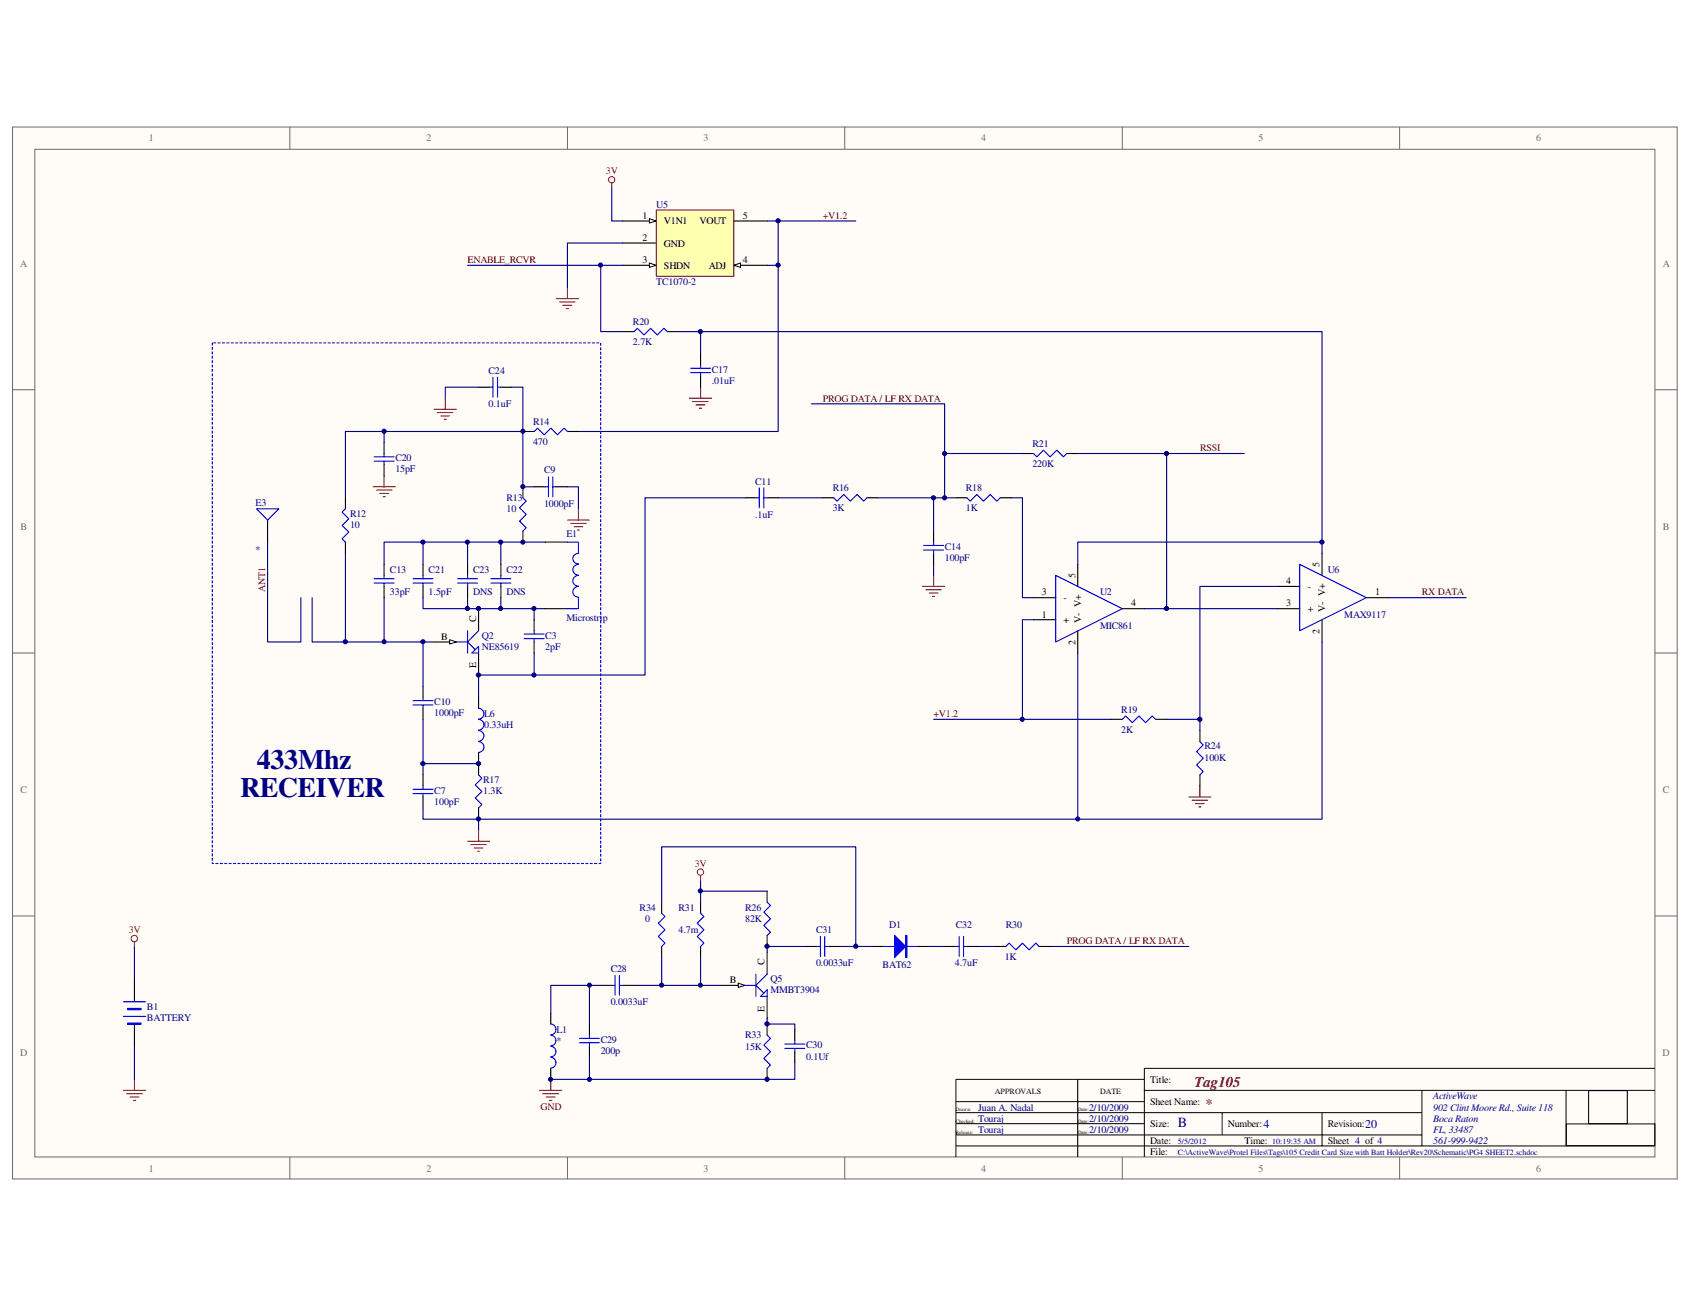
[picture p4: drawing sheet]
<svg xmlns="http://www.w3.org/2000/svg" width="279mm" height="216mm" viewBox="0 0 279 216" stroke-linecap="round" stroke-linejoin="round" font-family="sans-serif">
<path d="M2.1 21h275.2v173.9h-275.2z" fill="#fffcf8"/>
<path d="M2.1 21h275.2v173.9h-275.2z" fill="none" stroke="#696969" stroke-width=".17"/>
<path d="M5.8 24.7h267.8v166.6h-267.8z" fill="#fffcf8"/>
<g fill="none" stroke="#696969" stroke-width=".17">
<path d="M5.8 24.7h267.8v166.6h-267.8zM47.9 21v3.6M93.8 21v3.6M139.7 21v3.6M185.5 21v3.6M231.4 21v3.6M2.1 64.4h3.6M273.6 64.4h3.7M2.1 107.9h3.6M273.6 107.9h3.7M2.1 151.4h3.6M273.6 151.4h3.7"/>
<path d="M47.9 191.3v3.6M93.8 191.3v3.6M139.7 191.3v3.6M185.5 191.3v3.6M231.4 191.3v3.6"/>
</g>
<g fill="none" stroke="#000" stroke-width=".17">
<path d="M178.2 178.4v12.9M189.2 178.4h-31.2v12.9M273.6 176.6h-84.4v3.7M158 183.9h77.1M158 189.4h115.6M158 187.6h77.1M158 182.1h31.2M158 185.8h31.2M202.1 183.9v3.7M218.6 183.9v5.5M235.1 180.3v9.1M258.9 180.3h-69.7v11"/>
<path d="M259 185.8h14.6v3.6h-14.6zM262.6 180.3h6.4v5.5h-6.4zM273.6 180.3h-14.7v9.1"/>
</g>
<path d="M63.5 71.3v1.9M57.1 91.5v14.6M63.5 98.8v7.3M69.9 106.1v7.4M88.3 100.6v1.8M88.3 107.9v3.7M69.9 126.2h9.2M79.1 135.4v1.8" fill="none" stroke="#000080" stroke-width=".18"/>
<path d="M108.5 34.8h12.8v10.9h-12.8z" fill="#ffffb0"/>
<path d="M108.5 34.7h12.8v11h-12.8z" fill="none" stroke="#800000" stroke-width=".17"/>
<path d="M103 43.9h5.5" fill="none" stroke="#000" stroke-width=".18"/>
<path d="M107.4 43.5l1.1 .4-1.1 .3z" fill="#fffcf8"/>
<path d="M107.4 43.5l1.1 .4-1.1 .3z" fill="none" stroke="#000" stroke-width=".17"/>
<path d="M103 36.5h5.5" fill="none" stroke="#000" stroke-width=".18"/>
<path d="M107.4 36.2l1.1 .3-1.1 .4z" fill="#fffcf8"/>
<path d="M107.4 36.2l1.1 .3-1.1 .4z" fill="none" stroke="#000" stroke-width=".17"/>
<path d="M103 40.2h5.5M121.3 43.9h5.5" fill="none" stroke="#000" stroke-width=".18"/>
<path d="M121.3 43.9l1.1-.4v.7z" fill="#fffcf8"/>
<path d="M121.3 43.9l1.1-.4v.7z" fill="none" stroke="#000" stroke-width=".17"/>
<g fill="none" stroke="#000" stroke-width=".18">
<path d="M121.3 36.5h5.5M90.1 89.6h3.7M170.9 98.8h3.6M178.2 93.3v3.6M211.2 96.9h3.7M218.6 91.5v3.6M225.9 98.8h3.7M71.8 106.1h3.6M90.1 100.6h3.7M170.9 102.4h3.6M178.2 104.3v3.6M185.5 100.6h3.7"/>
<path d="M211.2 100.6h3.7M218.6 102.4v3.7"/>
</g>
<g fill="none" stroke="#bf0000" stroke-width=".18">
<path d="M101.1 30.3v.7M91.9 49.4h3.7M92.5 49.9h2.6M93 50.5h1.5M93.6 51h.4M93.8 47.5v1.9M63.5 78.7v1.8M71.8 67.6h3.6M72.3 68.2h2.6M72.9 68.7h1.4M73.4 69.3h.4M73.6 65.8v1.8"/>
<path d="M61.7 80.5h3.7M62.2 81h2.6M62.8 81.6h1.5M63.3 82.1h.4M93.8 86h3.7M94.4 86.5h2.5M94.9 87.1h1.5M95.5 87.6h.3M95.6 84.1v1.9M77.3 139.1h3.6M77.9 139.6h2.5M79.1 137.2v1.9"/>
<path d="M22.2 155.7v.8M78.4 140.2h1.4M79 140.7h.3M22.2 178.4v1.9M20.4 180.3h3.7M21 180.8h2.5M21.5 181.4h1.5M22.1 181.9h.3"/>
</g>
<g fill="none" stroke="#bf0000" stroke-width=".17">
<circle cx="101.1" cy="29.7" r=".52"/>
<circle cx="22.2" cy="155.2" r=".53"/>
</g>
<g fill="none" stroke="#000080" stroke-width=".18">
<path d="M101.1 31v5.5h1.9M126.8 36.5h14.7M128.7 36.5v34.8h-33.1M77.3 43.9h22M103 40.2h-9.2v7.3M103 43.9h-3.7v10.9h3.7M112.1 54.8h106.5v36.7M115.8 54.8v3.7M79.1 64h-5.5v1.8M84.6 64h1.8v16.5h1.9M86.4 71.3h-29.3v11M178.2 75h14.7v25.6"/>
<path d="M44.2 89.6v16.5h5.5v-7.3M51.6 98.8v7.3h20.2M69.9 98.8v1.8h20.2M69.9 89.6v3.7M77.3 89.6v3.7M77.3 98.8v1.8M82.8 89.6v3.7M82.8 98.8v1.8M90.1 89.6h-26.6v3.7M93.8 80.5h1.8v3.6M123.1 82.3h-16.5v29.3h-27.5v3.7M128.7 82.3h7.3"/>
<path d="M145.2 82.3h12.8M154.3 93.3v1.8M167.2 82.3h1.8v16.5h1.9M211.2 96.9h-12.8v23.9M218.6 89.6h-40.4v3.7M229.6 98.8h12.8M69.9 118.9v9.2M154.3 118.9h29.4M170.9 102.4h-1.9v16.5M178.2 107.9v27.5M189.2 100.6h22M192.9 118.9h5.5"/>
<path d="M218.6 106.1v29.3h-148.7v-1.8M22.2 156.5v5.5M22.2 172.9v5.5"/>
</g>
<g fill="none" stroke="#800000" stroke-width=".18">
<path d="M114 65.8h3.6M114.5 66.4h2.6M115.1 66.9h1.4M115.6 67.5h.4M115.8 64v1.8M152.5 96.9h3.7M153.1 97.5h2.5M153.6 98h1.5M154.2 98.6h.3M154.3 95.1v1.8M196.6 131.7h3.6M197.1 132.3h2.5"/>
<path d="M197.7 132.8h1.4M198.2 133.4h.3M198.4 129.9v1.8"/>
</g>
<path d="M93.8 89.6h1.8v1.9a.87 .87 0 0 0-.9 .9 .87 .87 0 0 0 .9 .8M95.6 96.9a.89 .89 0 0 0-.9 .9 .89 .89 0 0 0 .9 .9M95.6 95.1a.89 .89 0 0 0-.9 .9 .89 .89 0 0 0 .9 .9M95.6 93.3a.89 .89 0 0 0-.9 .9 .89 .89 0 0 0 .9 .9M95.6 98.8v1.8h-1.8M174.5 95.1l11 5.5-11 5.5zM214.9 93.3l11 5.5-11 5.5z" fill="none" stroke="#00f" stroke-width=".18"/>
<path d="M35.1 56.7h64.2v86h-64.2z" fill="none" stroke="#00f" stroke-width=".18" stroke-dasharray=".4 .4"/>
<path d="M74.3 105.7l1.1 .4-1.1 .4z" fill="#fffcf8"/>
<path d="M74.3 105.7l1.1 .4-1.1 .4z" fill="none" stroke="#000" stroke-width=".17"/>
<g fill="none" stroke="#000" stroke-width=".18">
<path d="M103 54.8h1.8M110.3 54.8h1.8M115.8 58.5v1.8M63.5 73.2v1.8M63.5 76.8v1.9M79.1 64h1.8M82.8 64h1.8M86.4 71.3h1.9M93.8 71.3h1.8M115.8 62.1v1.9M169 75h1.9M176.4 75h1.8"/>
<path d="M44.2 86v3.6M57.1 82.3v1.8M57.1 89.6v1.9M63.5 93.3v1.8M63.5 96.9v1.9M69.9 93.3v1.8M69.9 96.9v1.9M77.3 93.3v1.8M77.3 96.9v1.9M82.8 93.3v1.8M82.8 96.9v1.9M86.4 80.5v1.8"/>
<path d="M86.4 87.8v1.8M88.3 80.5h1.8M91.9 80.5h1.9M123.1 82.3h1.9M126.8 82.3h1.9M136 82.3h1.8M143.3 82.3h1.9M154.3 87.8v1.8M154.3 91.5v1.8M158 82.3h1.9M165.4 82.3h1.8M69.9 113.5v1.8"/>
<path d="M69.9 117.1v1.8M79.1 100.6v3.7M79.1 107.9v3.7M79.1 115.3v1.8M88.3 102.4v1.9M88.3 106.1v1.8M183.7 118.9h1.8M191.1 118.9h1.8M69.9 128.1v1.8M69.9 131.7v1.9M79.1 124.4v3.7M79.1 133.6v1.8"/>
<path d="M198.4 120.8v1.8M198.4 128.1v1.8M109.4 149.1v1.9M109.4 156.5v1.8M115.8 149.1v1.9M115.8 156.5v1.8M126.8 147.3v1.8M126.8 154.6v1.9M133.2 156.5h1.9M136.9 156.5h1.8M22.2 162v3.6M22.2 169.3v3.6"/>
<path d="M91.1 167.5v1.8M91.1 176.6v1.8M97.5 169.3v1.8M97.5 172.9v1.9M99.3 162.9h1.8M103 162.9h1.8M119.5 162.9h3.6M126.8 169.3v1.8M126.8 176.6v1.8M131.4 170.2v1.8M131.4 173.9v1.8"/>
</g>
<g fill="none" stroke="#00f" stroke-width=".18">
<path d="M104.8 54.8l.6-.5 1.1 1.1 1.1-1.1 1.1 1.1 1.1-1.1 .5 .5M61.8 76.2h3.4M61.8 75.5h3.4M63.5 75v.5M63.5 76.2v.6M80.9 64h.6M81.5 62.4v3.3M82.3 64h.5M82.3 62.4v3.3M88.3 71.3l.6-.5 1.1 1.1 1.1-1.1 1.1 1.1 1.1-1.1 .5 .5M90.7 78.8v3.3M91.4 78.8v3.3"/>
<path d="M114.2 61.6h3.3M114.2 60.9h3.3M115.8 60.3v.6M115.8 61.6v.5M170.9 75l.5 .5 1.1-1.1 1.1 1.1 1.1-1.1 1.1 1.1 .6-.5M42.4 84.1h3.7l-1.9 1.9zM57.1 84.1l-.5 .6 1.1 1.1-1.1 1.1 1.1 1.1-1.1 1.1 .5 .5M61.8 96.4h3.4M61.8 95.7h3.4M63.5 95.1v.6M63.5 96.4v.5M68.3 96.4h3.3"/>
<path d="M68.3 95.7h3.3M69.9 95.1v.6M69.9 96.4v.5M75.6 96.4h3.4M75.6 95.7h3.4M77.3 95.1v.6M77.3 96.4v.5M81.2 96.4h3.3M81.2 95.7h3.3M82.8 95.1v.6M82.8 96.4v.5M86.4 82.3l.6 .5-1.1 1.1 1.1 1.1-1.1 1.1 1.1 1.1-.6 .6"/>
<path d="M90.1 80.5h.6M91.4 80.5h.5M125 82.3h.5M125.5 80.6v3.3M126.3 82.3h.5M126.3 80.6v3.3M137.8 82.3l.6 .5 1.1-1.1 1.1 1.1 1.1-1.1 1.1 1.1 .5-.5M152.7 90.2h3.3M152.7 90.9h3.3M154.3 89.6v.6M154.3 90.9v.6M159.9 82.3l.5 .5 1.1-1.1 1.1 1.1 1.1-1.1 1.1 1.1 .6-.5"/>
<path d="M68.3 116.5h3.3M68.3 115.8h3.3M69.9 115.3v.5M69.9 116.5v.6M75.4 106.1h1.9M77.3 106.1l1.3 1.3M77.3 104.3v3.6M78 107.9l1.1-1.1v1.1zM79.1 117.1a.89 .89 0 0 1 .9 .9 .89 .89 0 0 1-.9 .9M79.1 118.9a.89 .89 0 0 1 .9 .9 .89 .89 0 0 1-.9 .9M79.1 104.3l-1.8 1.8M86.7 105.6h3.3"/>
<path d="M86.7 104.8h3.3M88.3 104.3v.5M88.3 105.6v.5M185.5 118.9l.6-.5 1.1 1.1 1.1-1.1 1.1 1.1 1.1-1.1 .6 .5M68.3 131.2h3.3M68.3 130.5h3.3M69.9 129.9v.6M69.9 131.2v.5M79.1 120.8a.89 .89 0 0 1 .9 .9 .89 .89 0 0 1-.9 .9M79.1 122.6a.89 .89 0 0 1 .9 .9 .89 .89 0 0 1-.9 .9M79.1 128.1l.6 .6-1.1 1.1 1.1 1.1-1.1 1 1.1 1.1-.6 .6M198.4 122.6l.5 .5-1.1 1.1 1.1 1.1-1.1 1.1 1.1 1.2-.5 .5"/>
<path d="M109.4 151l.5 .5-1.1 1.1 1.1 1.1-1.1 1.1 1.1 1.1-.5 .6M115.8 151l.6 .5-1.1 1.1 1.1 1.1-1.1 1.1 1.1 1.1-.6 .6M126.8 149.1l.6 .6-1.1 1.1 1.1 1.1-1.1 1.1 1.1 1.1-.6 .5M135.1 156.5h.5M135.6 154.8v3.3M136.4 156.5h.5M136.4 154.8v3.3M20.4 168h3.7M20.4 165.6h3.7M21.1 166.7h2.2v.2h-2.2zM21.1 169.1h2.2v.2h-2.2zM91.1 169.3a.89 .89 0 0 1 .8 .9 .89 .89 0 0 1-.8 .9"/>
<path d="M91.1 171.1a.89 .89 0 0 1 .8 .9 .89 .89 0 0 1-.8 .9M91.1 173a.87 .87 0 0 1 .8 .8 .87 .87 0 0 1-.8 .9M91.1 174.8a.89 .89 0 0 1 .8 .9 .89 .89 0 0 1-.8 .9M95.8 171.7h3.3M95.8 172.4h3.3M97.5 171.1v.6M97.5 172.4v.5M101.1 162.9h.6M101.7 161.2v3.3M102.4 162.9h.6M102.4 161.2v3.3M126.8 171.1l.6 .6-1.1 1.1 1.1 1.1-1.1 1.1 1.1 1.1-.6 .5"/>
<path d="M129.8 172.6h3.3M129.8 173.3h3.3M131.4 172v.6M131.4 173.3v.6"/>
</g>
<g fill="none" stroke="#000080" stroke-width=".18">
<path d="M126.8 43.9h1.9M134.2 66.8h22v8.2M169 75h-12.8v7.3M154.3 82.3v5.5M109.4 149.1v-9.1h32.1v16.5M109.4 158.3v4.6M115.8 145.5v1.8h11M115.8 147.3v1.8M115.8 158.3v4.6M133.2 156.5h-6.4v.9M138.7 156.5h5.5M173.6 156.5h23"/>
<path d="M91.1 167.5v-4.6h6.4v6.4M97.5 174.8v3.6M97.5 162.9h1.8M104.8 162.9h14.7M126.8 168.4v.9h4.6v.9M131.4 175.7v2.7h-40.3"/>
</g>
<path d="M21.1 166.8h2.2" fill="none" stroke="#00f" stroke-width=".21"/>
<path d="M21.1 169.2h2.2" fill="none" stroke="#00f" stroke-width=".17"/>
<path d="M91.1 178.4v1.9M89.2 180.3h3.7M89.7 180.8h2.6M90.3 181.4h1.5M90.8 181.9h.4" fill="none" stroke="#800000" stroke-width=".18"/>
<circle cx="115.8" cy="144.2" r=".53" fill="none" stroke="#bf0000" stroke-width=".17"/>
<path d="M115.8 144.7v.8" fill="none" stroke="#bf0000" stroke-width=".18"/>
<path d="M122 162.5l1.1 .4-1.1 .3z" fill="#fffcf8"/>
<path d="M122 162.5l1.1 .4-1.1 .3z" fill="none" stroke="#000" stroke-width=".17"/>
<path d="M126.8 157.4v3.6M144.2 156.5h1.9M151.6 156.5h1.8M126.8 164.7v3.7" fill="none" stroke="#000" stroke-width=".18"/>
<path d="M146.1 156.5h5.5M149.7 154.6h.2v3.7h-.2zM123.1 162.9h1.9M125 162.9l1.3 1.3M125 161v3.7M125.7 164.7l1.1-1.1v1.1zM126.8 161l-1.8 1.9" fill="none" stroke="#00f" stroke-width=".18"/>
<path d="M149.8 154.6v3.7" fill="none" stroke="#00f" stroke-width=".21"/>
<path d="M147.9 154.6l1.8 1.9-1.8 1.8z" fill="#00f"/>
<path d="M147.9 154.6l1.8 1.9-1.8 1.8zM158 156.5h.6M158.6 154.8v3.3M159.3 156.5h.6M159.3 154.8v3.3M166.3 156.5l.5-.6 1.1 1.1 1.1-1.1 1.1 1.1 1.1-1.1 .6 .6" fill="none" stroke="#00f" stroke-width=".18"/>
<path d="M156.2 156.5h1.8M159.9 156.5h1.8M164.4 156.5h1.9M171.8 156.5h1.8" fill="none" stroke="#000" stroke-width=".18"/>
<path d="M192.9 75h12.8M153.4 156.5h2.8M161.7 156.5h2.7" fill="none" stroke="#000080" stroke-width=".18"/>
<circle cx="57.1" cy="106.1" r=".35" fill="#000080"/>
<circle cx="57.1" cy="106.1" r=".35" fill="none" stroke="#000080" stroke-width=".17"/>
<circle cx="63.5" cy="106.1" r=".34" fill="#000080"/>
<circle cx="63.5" cy="106.1" r=".34" fill="none" stroke="#000080" stroke-width=".17"/>
<circle cx="63.5" cy="71.3" r=".34" fill="#000080"/>
<circle cx="63.5" cy="71.3" r=".34" fill="none" stroke="#000080" stroke-width=".17"/>
<circle cx="69.9" cy="126.2" r=".35" fill="#000080"/>
<circle cx="69.9" cy="126.2" r=".35" fill="none" stroke="#000080" stroke-width=".17"/>
<circle cx="69.9" cy="106.1" r=".34" fill="#000080"/>
<circle cx="69.9" cy="106.1" r=".34" fill="none" stroke="#000080" stroke-width=".17"/>
<circle cx="69.9" cy="89.6" r=".35" fill="#000080"/>
<circle cx="69.9" cy="89.6" r=".35" fill="none" stroke="#000080" stroke-width=".17"/>
<circle cx="77.3" cy="100.6" r=".34" fill="#000080"/>
<circle cx="77.3" cy="100.6" r=".34" fill="none" stroke="#000080" stroke-width=".17"/>
<circle cx="77.3" cy="89.6" r=".34" fill="#000080"/>
<circle cx="77.3" cy="89.6" r=".34" fill="none" stroke="#000080" stroke-width=".17"/>
<circle cx="79.1" cy="135.4" r=".35" fill="#000080"/>
<circle cx="79.1" cy="135.4" r=".35" fill="none" stroke="#000080" stroke-width=".17"/>
<circle cx="79.1" cy="126.2" r=".35" fill="#000080"/>
<circle cx="79.1" cy="126.2" r=".35" fill="none" stroke="#000080" stroke-width=".17"/>
<circle cx="79.1" cy="111.6" r=".35" fill="#000080"/>
<circle cx="79.1" cy="111.6" r=".35" fill="none" stroke="#000080" stroke-width=".17"/>
<circle cx="79.1" cy="100.6" r=".35" fill="#000080"/>
<circle cx="79.1" cy="100.6" r=".35" fill="none" stroke="#000080" stroke-width=".17"/>
<circle cx="82.8" cy="100.6" r=".34" fill="#000080"/>
<circle cx="82.8" cy="100.6" r=".34" fill="none" stroke="#000080" stroke-width=".17"/>
<circle cx="82.8" cy="89.6" r=".34" fill="#000080"/>
<circle cx="82.8" cy="89.6" r=".34" fill="none" stroke="#000080" stroke-width=".17"/>
<circle cx="86.4" cy="89.6" r=".34" fill="#000080"/>
<circle cx="86.4" cy="89.6" r=".34" fill="none" stroke="#000080" stroke-width=".17"/>
<circle cx="86.4" cy="80.4" r=".34" fill="#000080"/>
<circle cx="86.4" cy="80.4" r=".34" fill="none" stroke="#000080" stroke-width=".17"/>
<circle cx="86.4" cy="71.3" r=".34" fill="#000080"/>
<circle cx="86.4" cy="71.3" r=".34" fill="none" stroke="#000080" stroke-width=".17"/>
<circle cx="88.3" cy="111.6" r=".34" fill="#000080"/>
<circle cx="88.3" cy="111.6" r=".34" fill="none" stroke="#000080" stroke-width=".17"/>
<circle cx="88.3" cy="100.6" r=".34" fill="#000080"/>
<circle cx="88.3" cy="100.6" r=".34" fill="none" stroke="#000080" stroke-width=".17"/>
<circle cx="91" cy="178.4" r=".34" fill="#000080"/>
<circle cx="91" cy="178.4" r=".34" fill="none" stroke="#000080" stroke-width=".17"/>
<circle cx="97.4" cy="178.4" r=".34" fill="#000080"/>
<circle cx="97.4" cy="178.4" r=".34" fill="none" stroke="#000080" stroke-width=".17"/>
<circle cx="97.4" cy="162.9" r=".34" fill="#000080"/>
<circle cx="97.4" cy="162.9" r=".34" fill="none" stroke="#000080" stroke-width=".17"/>
<circle cx="99.3" cy="43.8" r=".34" fill="#000080"/>
<circle cx="99.3" cy="43.8" r=".34" fill="none" stroke="#000080" stroke-width=".17"/>
<circle cx="109.4" cy="162.9" r=".34" fill="#000080"/>
<circle cx="109.4" cy="162.9" r=".34" fill="none" stroke="#000080" stroke-width=".17"/>
<circle cx="115.8" cy="162.9" r=".33" fill="#000080"/>
<circle cx="115.8" cy="162.9" r=".33" fill="none" stroke="#000080" stroke-width=".17"/>
<circle cx="115.8" cy="147.3" r=".34" fill="#000080"/>
<circle cx="115.8" cy="147.3" r=".34" fill="none" stroke="#000080" stroke-width=".17"/>
<circle cx="115.8" cy="54.8" r=".34" fill="#000080"/>
<circle cx="115.8" cy="54.8" r=".34" fill="none" stroke="#000080" stroke-width=".17"/>
<circle cx="126.8" cy="178.4" r=".35" fill="#000080"/>
<circle cx="126.8" cy="178.4" r=".35" fill="none" stroke="#000080" stroke-width=".17"/>
<circle cx="126.8" cy="169.3" r=".35" fill="#000080"/>
<circle cx="126.8" cy="169.3" r=".35" fill="none" stroke="#000080" stroke-width=".17"/>
<circle cx="126.8" cy="156.4" r=".35" fill="#000080"/>
<circle cx="126.8" cy="156.4" r=".35" fill="none" stroke="#000080" stroke-width=".17"/>
<circle cx="128.6" cy="43.8" r=".35" fill="#000080"/>
<circle cx="128.6" cy="43.8" r=".35" fill="none" stroke="#000080" stroke-width=".17"/>
<circle cx="128.6" cy="36.5" r=".35" fill="#000080"/>
<circle cx="128.6" cy="36.5" r=".35" fill="none" stroke="#000080" stroke-width=".17"/>
<circle cx="141.5" cy="156.4" r=".34" fill="#000080"/>
<circle cx="141.5" cy="156.4" r=".34" fill="none" stroke="#000080" stroke-width=".17"/>
<circle cx="154.3" cy="82.3" r=".35" fill="#000080"/>
<circle cx="154.3" cy="82.3" r=".35" fill="none" stroke="#000080" stroke-width=".17"/>
<circle cx="156.2" cy="82.3" r=".34" fill="#000080"/>
<circle cx="156.2" cy="82.3" r=".34" fill="none" stroke="#000080" stroke-width=".17"/>
<circle cx="156.2" cy="75" r=".34" fill="#000080"/>
<circle cx="156.2" cy="75" r=".34" fill="none" stroke="#000080" stroke-width=".17"/>
<circle cx="169" cy="118.9" r=".34" fill="#000080"/>
<circle cx="169" cy="118.9" r=".34" fill="none" stroke="#000080" stroke-width=".17"/>
<circle cx="178.2" cy="135.4" r=".34" fill="#000080"/>
<circle cx="178.2" cy="135.4" r=".34" fill="none" stroke="#000080" stroke-width=".17"/>
<circle cx="192.9" cy="100.6" r=".35" fill="#000080"/>
<circle cx="192.9" cy="100.6" r=".35" fill="none" stroke="#000080" stroke-width=".17"/>
<circle cx="192.9" cy="75" r=".35" fill="#000080"/>
<circle cx="192.9" cy="75" r=".35" fill="none" stroke="#000080" stroke-width=".17"/>
<circle cx="198.4" cy="118.9" r=".35" fill="#000080"/>
<circle cx="198.4" cy="118.9" r=".35" fill="none" stroke="#000080" stroke-width=".17"/>
<circle cx="218.6" cy="89.6" r=".35" fill="#000080"/>
<circle cx="218.6" cy="89.6" r=".35" fill="none" stroke="#000080" stroke-width=".17"/>
<g font-size="4.6" fill="#000080">
<text x="39.7" y="131.7">RECEIVER</text>
<text x="42.5" y="127.1">433Mhz</text>
</g>
<g font-size="2.5" fill="#800000">
<text x="197.5" y="179.7">Tag105</text>
<text x="199.3" y="183.4">*</text>
</g>
<text font-size="2.3" fill="#000080" x="194.7" y="186.4">B</text>
<g font-size="2" fill="#000080">
<text x="208.9" y="186.4">4</text>
<text x="225.7" y="186.4">20</text>
</g>
<g font-size="1.7" fill="#696969">
<text x="24.6" y="23.4">1</text>
<text x="70.5" y="23.4">2</text>
<text x="116.3" y="23.4">3</text>
<text x="162.2" y="23.4">4</text>
<text x="208.1" y="23.4">5</text>
<text x="254" y="23.4">6</text>
<text x="3.3" y="44.2">A</text>
<text x="274.9" y="44.2">A</text>
<text x="3.4" y="87.6">B</text>
<text x="274.9" y="87.6">B</text>
<text x="3.4" y="131.1">C</text>
<text x="274.9" y="131.1">C</text>
<text x="3.3" y="174.6">D</text>
<text x="274.9" y="174.6">D</text>
<text x="24.6" y="193.7">1</text>
<text x="70.5" y="193.7">2</text>
<text x="116.3" y="193.7">3</text>
<text x="162.2" y="193.7">4</text>
<text x="208.1" y="193.7">5</text>
<text x="254" y="193.7">6</text>
</g>
<g font-size="1.7" fill="#bf0000">
<text x="100.2" y="28.8">3V</text>
<text x="114.9" y="143.3">3V</text>
<text x="21.3" y="154.3">3V</text>
</g>
<g font-size="1.7" fill="#000080">
<text x="108.5" y="34.3">U5</text>
<text x="108.5" y="47.2">TC1070-2</text>
<text x="104.6" y="53.8">R20</text>
<text x="104.6" y="57.1">2.7K</text>
<text x="80.8" y="61.8">C24</text>
<text x="117.7" y="63.5">.01uF</text>
<text x="117.7" y="61.6">C17</text>
<text x="80.8" y="67.3">0.1uF</text>
<text x="88.1" y="70.2">R14</text>
<text x="65.4" y="76.3">C20</text>
<text x="88.1" y="73.5">470</text>
<text x="170.7" y="77.2">220K</text>
<text x="170.7" y="73.9">R21</text>
<text x="42.2" y="83.6">E3</text>
<text x="65.4" y="78.1">15pF</text>
<text x="83.7" y="82.9">R13</text>
<text x="90" y="83.8">1000pF</text>
<text x="90" y="78.3">C9</text>
<text x="124.8" y="80.1">C11</text>
<text x="137.7" y="81.2">R16</text>
<text x="159.7" y="81.2">R18</text>
<text x="57.9" y="85.4">R12</text>
<text x="57.9" y="87.2">10</text>
<text x="83.7" y="84.7">10</text>
<text x="93.6" y="88.7">E1</text>
<text x="124.8" y="85.6">.1uF</text>
<text x="137.7" y="84.5">3K</text>
<text x="159.7" y="84.5">1K</text>
<text x="42.2" y="91.5">*</text>
<text x="64.5" y="94.8">C13</text>
<text x="70.9" y="94.8">C21</text>
<text x="78.2" y="94.8">C23</text>
<text x="83.7" y="94.8">C22</text>
<text x="156.2" y="92.8">100pF</text>
<text x="156.2" y="90.9">C14</text>
<text x="219.5" y="94.8">U6</text>
<text x="64.5" y="98.4">33pF</text>
<text x="70.9" y="98.4">1.5pF</text>
<text x="78.2" y="98.4">DNS</text>
<text x="83.7" y="98.4">DNS</text>
<text x="181.9" y="98.4">U2</text>
<text x="79.7" y="105.6">Q2</text>
<text x="79.7" y="107.4">NE85619</text>
<text x="90.1" y="107.4">2pF</text>
<text x="90.1" y="105.6">C3</text>
<text x="93.6" y="102.7">Microstrip</text>
<text x="181.9" y="103.9">MIC861</text>
<text x="222.2" y="102.1">MAX9117</text>
<text x="71.8" y="116.5">C10</text>
<text x="71.8" y="118.4">1000pF</text>
<text x="80.1" y="118.6">L6</text>
<text x="185.4" y="117.9">R19</text>
<text x="80.1" y="120.4">0.33uH</text>
<text x="185.4" y="121.2">2K</text>
<text x="199.1" y="125.7">100K</text>
<text x="199.1" y="123.9">R24</text>
<text x="71.8" y="131.2">C7</text>
<text x="79.9" y="131.2">1.3K</text>
<text x="79.9" y="129.4">R17</text>
<text x="71.8" y="133.1">100pF</text>
<text x="105.7" y="150.6">R34</text>
<text x="106.6" y="152.4">0</text>
<text x="112.2" y="154.3">4.7m</text>
<text x="112.2" y="150.6">R31</text>
<text x="123.2" y="152.4">82K</text>
<text x="123.2" y="150.6">R26</text>
<text x="134.9" y="154.3">C31</text>
<text x="147" y="153.4">D1</text>
<text x="158" y="153.4">C32</text>
<text x="166.3" y="153.4">R30</text>
<text x="101" y="160.7">C28</text>
<text x="134.9" y="159.8">0.0033uF</text>
<text x="145.9" y="160">BAT62</text>
<text x="157.9" y="159.8">4.7uF</text>
<text x="166.1" y="158.7">1K</text>
<text x="24.3" y="166.9">B1</text>
<text x="101" y="166.2">0.0033uF</text>
<text x="127.4" y="164.2">MMBT3904</text>
<text x="127.4" y="162.3">Q5</text>
<text x="24.3" y="168.7">BATTERY</text>
<text x="92" y="172.6">*</text>
<text x="92" y="170.8">L1</text>
<text x="99.3" y="172.4">C29</text>
<text x="123.2" y="173.5">15K</text>
<text x="123.2" y="171.7">R33</text>
<text x="133.3" y="173.3">C30</text>
<text x="99.3" y="174.2">200p</text>
<text x="133.3" y="175.2">0.1Uf</text>
<text x="161.7" y="183.6">Juan A. Nadal</text>
<text x="161.7" y="185.4">Touraj</text>
<text x="180" y="183.6">2/10/2009</text>
<text x="180" y="185.4">2/10/2009</text>
<text x="236.9" y="181.7">ActiveWave</text>
<text x="236.9" y="183.6">902 Clint Moore Rd., Suite 118</text>
<text x="236.9" y="185.4">Boca Raton</text>
<text x="161.7" y="187.2">Touraj</text>
<text x="180" y="187.2">2/10/2009</text>
<text x="236.9" y="187.2">FL, 33487</text>
<text x="236.9" y="189.1">561-999-9422</text>
</g>
<g font-size="1.7">
<text x="106.2" y="36.2">1</text>
<text x="106.2" y="39.8">2</text>
<text x="109.8" y="37.1">V1N1</text>
<text x="109.8" y="40.8">GND</text>
<text x="115.7" y="37.1">VOUT</text>
<text x="122.8" y="36.2">5</text>
<text x="106.2" y="43.5">3</text>
<text x="109.8" y="44.4">SHDN</text>
<text x="117.2" y="44.4">ADJ</text>
<text x="122.8" y="43.5">4</text>
<text x="177.8" y="95.5" transform="rotate(-90 177.8 95.5)">5</text>
<text x="218.1" y="93.7" transform="rotate(-90 218.1 93.7)">5</text>
<text x="172.3" y="98.4">3</text>
<text x="175.8" y="99.4">-</text>
<text x="187" y="100.2">4</text>
<text x="212.6" y="96.6">4</text>
<text x="212.6" y="100.2">3</text>
<text x="216.2" y="97.5">-</text>
<text x="216.2" y="101.2">+</text>
<text x="219.1" y="101.2" transform="rotate(-90 219.1 101.2)">V- V+</text>
<text x="227.4" y="98.4">1</text>
<text x="72.9" y="105.7">B</text>
<text x="78.7" y="102.8" transform="rotate(-90 78.7 102.8)">C</text>
<text x="172.3" y="102.1">1</text>
<text x="175.8" y="103">+</text>
<text x="177.8" y="106.6" transform="rotate(-90 177.8 106.6)">2</text>
<text x="178.7" y="103" transform="rotate(-90 178.7 103)">V- V+</text>
<text x="218.1" y="104.8" transform="rotate(-90 218.1 104.8)">2</text>
<text x="78.7" y="110.4" transform="rotate(-90 78.7 110.4)">E</text>
<text x="126.4" y="159.6" transform="rotate(-90 126.4 159.6)">C</text>
<text x="120.6" y="162.5">B</text>
<text x="126.4" y="167.2" transform="rotate(-90 126.4 167.2)">E</text>
<text x="190.2" y="179">Title:</text>
<text x="190.2" y="182.7">Sheet Name:</text>
<text x="190.2" y="186.4">Size:</text>
<text x="190.2" y="189.1">Date:</text>
<text x="190.2" y="190.9">File:</text>
<text x="203" y="186.4">Number:</text>
<text x="205.7" y="189.1">Time:</text>
<text x="219.5" y="186.4">Revision:</text>
<text x="219.5" y="189.1">Sheet 4 of 4</text>
</g>
<g font-size="1.7" fill="#800000">
<text x="136" y="36.2">+V1.2</text>
<text x="77.3" y="43.5">ENABLE_RCVR</text>
<text x="136" y="66.4">PROG DATA / LF RX DATA</text>
<text x="198.4" y="74.6">RSSI</text>
<text x="43.9" y="97.9" transform="rotate(-90 43.9 97.9)">ANT1</text>
<text x="235.1" y="98.4">RX DATA</text>
<text x="154.3" y="118.6">+V1.2</text>
<text x="176.4" y="156.1">PROG DATA / LF RX DATA</text>
<text x="89.4" y="183.6">GND</text>
</g>
<g font-size="1.3">
<text x="164.5" y="180.9">APPROVALS</text>
<text x="181.9" y="180.9">DATE</text>
</g>
<g font-size="1.3" fill="#000080">
<text x="194.7" y="189.1">5/5/2012</text>
<text x="194.7" y="191">C:\ActiveWave\Protel Files\Tags\105 Credit Card Size with Batt Holder\Rev20\Schematic\PG4 SHEET2.schdoc</text>
<text x="210.3" y="189.1">10:19:35 AM</text>
</g>
<g font-size=".8">
<text x="158" y="183.7">Drawn:</text>
<text x="158" y="185.6">Checked:</text>
<text x="178.2" y="183.7">Date:</text>
<text x="178.2" y="185.6">Date:</text>
<text x="158" y="187.4">Release:</text>
<text x="178.2" y="187.4">Date:</text>
</g>
</svg>
